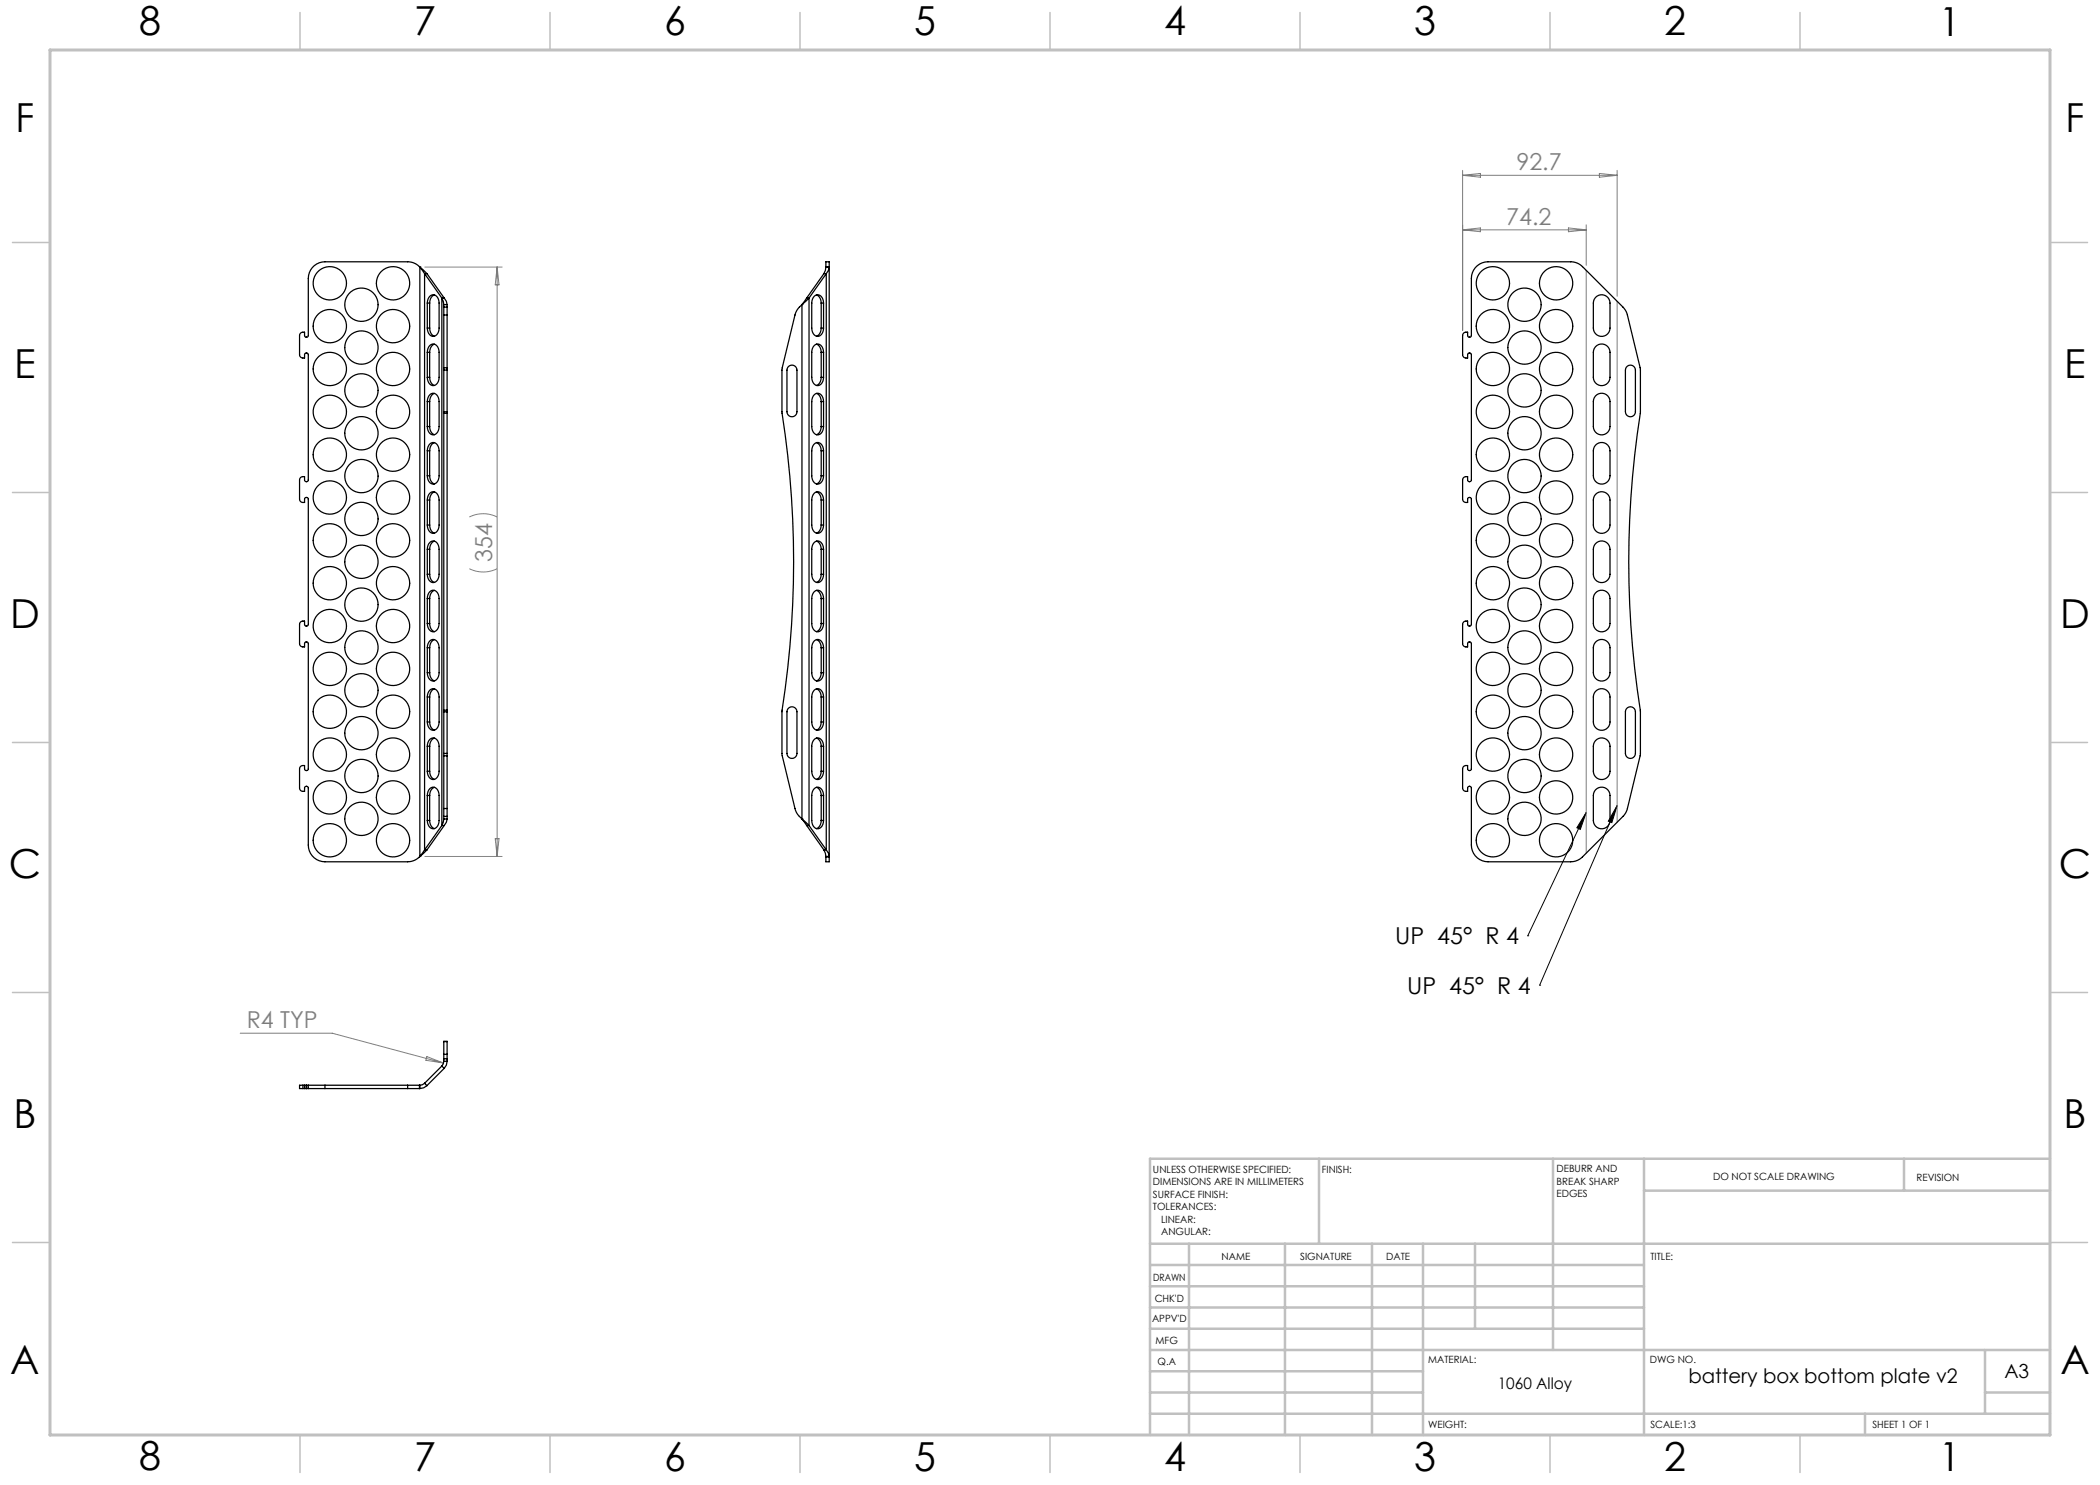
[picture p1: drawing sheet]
<svg xmlns="http://www.w3.org/2000/svg" width="420mm" height="297mm" viewBox="0 0 420 297" stroke-linecap="round" stroke-linejoin="round" font-family="sans-serif">
<path d="M317.2 162.5l-11.6 24.7M317.2 162.5l-1.1 3.4-.7-.3zM323.4 161.1l-15.5 35.9M323.4 161.1l-1 3.4-.7-.3zM305.6 187.2h.1M307.9 197h.1" fill="none" stroke="#000" stroke-width=".2"/>
<g fill="none" stroke="#808080" stroke-width=".2">
<path d="M292.5 34.1v32M292.5 35.1l3.6-.4v.7zM292.5 35.1h30.9M319.9 34.7l3.5 .4-3.5 .3zM323.4 34.1v25.2M85 53.4h15.4M99.4 53.4v117.9M99.4 53.4l.4 3.6h-.8zM292.5 46h24.7M292.5 46l3.6-.4v.7zM313.7 45.6l3.5 .4-3.5 .3zM317.2 54.1v116.5"/>
<path d="M317.2 45v8.1M323.4 60.3v104.2M93.9 113.7a6.2 6.2 0 0 0 5.5 0M93.9 103.4a6.2 6.2 0 0 1 5.5 0M85 171.3h15.4M99 167.7h.8l-.4 3.6zM48 206.6h18.4l22.3 6M85.4 211.3l3.3 1.3-3.5-.5z"/>
</g>
<path d="M410 231.8v55.2h-187.2" fill="none" stroke="#c0c0c0" stroke-width=".2"/>
<g fill="none" stroke="#c0c0c0" stroke-width=".5">
<path d="M263.8 231.8v17M310.6 231.8v38.2M328.8 231.8v55.2M328.8 238.1h81.2M380.8 231.8v6.3M410 231.8h-180v55.2M230 248.8h180M230 257.3h98.8M230 253h98.8M237.8 248.8v38.2M257 248.8v38.2M274.4 248.8v38.2"/>
<path d="M284.6 248.8v38.2M295 248.8v17M230 265.8h98.8M230 261.5h98.8M230 278.5h54.6M230 274.3h54.6M230 270h180M397 278.5h13M397 270v12.8M230 282.8h180M373 282.8v4.2"/>
</g>
<g fill="none" stroke="#c0c0c0" stroke-width=".3">
<path d="M60 2.5v7.5M110 2.5v7.5M160 2.5v7.5M210 2.5v7.5M260 2.5v7.5M310 2.5v7.5M360 2.5v7.5M2.5 48.5h7.5M410 48.5h7.5M2.5 98.5h7.5M410 98.5h7.5M2.5 148.5h7.5"/>
<path d="M410 148.5h7.5M2.5 198.5h7.5M410 198.5h7.5M2.5 248.5h7.5M410 248.5h7.5M60 287v7.5M110 287v7.5M160 287v7.5M210 287v7.5M260 287v7.5M310 287v7.5M360 287v7.5"/>
</g>
<path d="M10 10h400v277h-400z" fill="none" stroke="#c0c0c0" stroke-width=".6"/>
<path d="M323.4 161.1l-1 3.4-.7-.3zM317.2 162.5l-1.1 3.4-.7-.3z" fill="#000"/>
<g fill="none" stroke="#000" stroke-width=".25">
<path d="M84 53.4l.9 1.3M84 53.4l1.4 1.3M84 53.4a3.3 3.3 0 0 0-2.5-1h-16.5a3.3 3.3 0 0 0-3.3 3.3v11.4a.38 .38 0 0 1-.4 .3 .38 .38 0 0 1-.4-.3v-.7a.75 .75 0 0 0-1 .7v3.8a.74 .74 0 0 0 1 .7v-.7a.38 .38 0 0 1 .4-.3 .38 .38 0 0 1 .4 .3v25.1a.38 .38 0 0 1-.4 .3 .38 .38 0 0 1-.4-.3v-.7a.75 .75 0 0 0-1 .7v3.8a.74 .74 0 0 0 1 .7v-.7a.38 .38 0 0 1 .4-.3 .38 .38 0 0 1 .4 .3v25.1a.38 .38 0 0 1-.4 .3 .38 .38 0 0 1-.4-.3v-.7a.75 .75 0 0 0-1 .7v3.8a.74 .74 0 0 0 1 .7v-.7a.38 .38 0 0 1 .4-.3 .38 .38 0 0 1 .4 .3v25.1a.38 .38 0 0 1-.4 .3 .38 .38 0 0 1-.4-.3v-.7a.75 .75 0 0 0-1 .7v3.8a.74 .74 0 0 0 1 .7v-.7a.38 .38 0 0 1 .4-.3 .38 .38 0 0 1 .4 .3v11.4a3.3 3.3 0 0 0 3.3 3.4h16.5a3.3 3.3 0 0 0 2.5-1.1M84 53.4v117.9M84 53.4h.1M84.9 54.7v115.3M84.9 54.7l3.5 4.9M84.9 54.7h.5M85.4 54.7l3.4 4.9M86.9 59l-.2 .1a1.7 1.7 0 0 0-.8 1.5M88.4 59.6l.4 1.3M88.4 59.6v105.5"/>
<path d="M88.4 59.6h.4M88.8 59.6l.5 .7 .1 .6M161.3 59.6l-.9 1.3M161.3 59.6h.5M161.8 59.6l-1.4 1.3M161.8 59.6v105.5M163.3 59l.2 .1a1.7 1.7 0 0 1 .7 1.5M164.8 54.7h.5M164.8 54.7l-3.5 4.9M165.2 53.4h.6l-.1 .7-.4 .6M165.2 53.4l-.4 1.3M165.2 53.3v-.9h.6v.9"/>
<path d="M165.2 53.3v.1M165.2 53.3h.6M165.3 54.7v115.3M165.3 54.7l-3.5 4.9M165.8 53.3v118.1M295.1 53.5a3.3 3.3 0 0 1 2.5-1.1h16.5a3.3 3.3 0 0 1 2.4 .9l8.1 8.1 .7 1.2 2.8 11.1v8.7a193.8 193.8 0 0 0 0 60v8.6l-2.8 11.1-.7 1.2-8.1 8.1a3.3 3.3 0 0 1-2.4 1h-16.5a3.3 3.3 0 0 1-3.3-3.4v-11.4a.38 .38 0 0 0-.4-.3 .38 .38 0 0 0-.4 .3v.7a.75 .75 0 0 1-1-.7v-3.8a.74 .74 0 0 1 1-.7v.7a.38 .38 0 0 0 .4 .3 .38 .38 0 0 0 .4-.3v-25.1a.38 .38 0 0 0-.4-.3 .38 .38 0 0 0-.4 .3v.7a.75 .75 0 0 1-1-.7v-3.8a.74 .74 0 0 1 1-.7v.7a.38 .38 0 0 0 .4 .3 .38 .38 0 0 0 .4-.3v-25.1a.38 .38 0 0 0-.4-.3 .38 .38 0 0 0-.4 .3v.7a.75 .75 0 0 1-1-.7v-3.8a.74 .74 0 0 1 1-.7v.7a.38 .38 0 0 0 .4 .3 .38 .38 0 0 0 .4-.3v-25.1a.38 .38 0 0 0-.4-.3 .38 .38 0 0 0-.4 .3v.7a.75 .75 0 0 1-1-.7v-3.8a.74 .74 0 0 1 1-.7v.7a.38 .38 0 0 0 .4 .3 .38 .38 0 0 0 .4-.3v-11.4a3.3 3.3 0 0 1 .8-2.2zM319.1 59.5a1.67 1.67 0 0 1 1.8-.4 1.67 1.67 0 0 1 1.1 1.5v5a1.67 1.67 0 0 1-1.7 1.7 1.67 1.67 0 0 1-1.6-1.7v-5zM85.5 60.6a1.23 1.23 0 0 1 .4-1.3 1.23 1.23 0 0 1 1.4-.1l.4 .6 .1 .8v5a1.23 1.23 0 0 1-.4 1.3 1.23 1.23 0 0 1-1.4 .1l-.4-.6-.1-.8M85.5 70.5a1.23 1.23 0 0 1 .4-1.4 1.23 1.23 0 0 1 1.4 0l.4 .6 .1 .8v5a1.23 1.23 0 0 1-.4 1.3 1.23 1.23 0 0 1-1.4 0l-.4-.6-.1-.7M85.5 60.6v5M85.5 70.5v5M85.5 65.6h.4"/>
<path d="M85.5 70.5h.4M85.5 60.6h.4M85.5 75.5h.4M85.9 65.6l.1 .4a1.51 1.51 0 0 0 .9 1.2M85.9 75.5l.1 .4a1.51 1.51 0 0 0 .9 1.2M85.9 60.6v5M85.9 70.5v5M86.9 68.8l-.2 .1a1.7 1.7 0 0 0-.8 1.6M86.9 78.7l-.2 .1a1.7 1.7 0 0 0-.8 1.5M88.8 73.6v.4M88.8 61.4v1.6M88.8 60.9v.5"/>
<path d="M88.8 63v10.6M88.8 74v8.4M88.8 74h.6M88.8 73.6h.6M88.8 63h.6M88.8 61.4h.6M88.8 60.9h.6M89.4 73.6v.4M89.4 61.4v1.6M89.4 60.9v.5M89.4 63v10.6M89.4 74v8.4"/>
<path d="M157.6 73.4a1 1 0 0 1 1.1-.3 1 1 0 0 1 .7 .9v8.4a1 1 0 0 1-1 1 1 1 0 0 1-1-1v-8.4zM160.4 60.9l-.8 .9-.5 1-2.7 10.9v8.7a193.8 193.8 0 0 1 0 60v8.6l2.7 10.9 .5 1 .8 .9M160.4 60.9v102.9M160.4 60.9h.1M163.3 78.7l.2 .1a1.7 1.7 0 0 1 .7 1.5M163.3 68.8l.2 .1a1.7 1.7 0 0 1 .7 1.6M164.2 75.5v.4a1.51 1.51 0 0 1-.9 1.2M164.2 65.6v.4a1.51 1.51 0 0 1-.9 1.2M164.2 65.6h.5M164.2 70.5h.5M164.2 60.6h.5M164.2 75.5h.5"/>
<path d="M164.2 60.6v5M164.2 70.5v5M164.7 60.6a1.23 1.23 0 0 0-.4-1.3 1.23 1.23 0 0 0-1.4-.1l-.4 .6-.1 .8v5a1.23 1.23 0 0 0 .4 1.3 1.23 1.23 0 0 0 1.4 .1l.4-.6 .1-.8M164.7 70.5a1.23 1.23 0 0 0-.4-1.4 1.23 1.23 0 0 0-1.4 0l-.4 .6-.1 .8v5a1.23 1.23 0 0 0 .4 1.3 1.23 1.23 0 0 0 1.4 0l.4-.6 .1-.7M164.7 60.6v5M164.7 70.5v5M319.1 69.4a1.67 1.67 0 0 1 1.8-.5 1.67 1.67 0 0 1 1.1 1.6v5a1.67 1.67 0 0 1-1.7 1.6 1.67 1.67 0 0 1-1.6-1.6v-5zM319.1 79.2a1.67 1.67 0 0 1 1.8-.4 1.67 1.67 0 0 1 1.1 1.5v5a1.67 1.67 0 0 1-1.7 1.7 1.67 1.67 0 0 1-1.6-1.7v-5zM325.3 73.4a1 1 0 0 1 1.1-.3 1 1 0 0 1 .7 .9v8.4a1 1 0 0 1-1 1 1 1 0 0 1-1-1v-8.4zM85.5 80.3a1.23 1.23 0 0 1 .4-1.3 1.23 1.23 0 0 1 1.4-.1l.4 .6 .1 .8v5a1.23 1.23 0 0 1-.4 1.3 1.23 1.23 0 0 1-1.4 .1l-.4-.6-.1-.8M85.5 90.2a1.23 1.23 0 0 1 .4-1.4 1.23 1.23 0 0 1 1.4 0l.4 .6 .1 .8v5a1.23 1.23 0 0 1-.4 1.3 1.23 1.23 0 0 1-1.4 0l-.4-.6-.1-.7M85.5 80.3v5"/>
<path d="M85.5 90.2v5M85.5 90.2h.4M85.5 95.2h.4M85.5 80.3h.4M85.5 85.3h.4M85.9 95.2l.1 .4a1.51 1.51 0 0 0 .9 1.2M85.9 85.3l.1 .4a1.51 1.51 0 0 0 .9 1.2M85.9 80.3v5M85.9 90.2v5M86.9 98.4h-.2a1.7 1.7 0 0 0-.8 1.6M86.9 88.5l-.2 .1a1.7 1.7 0 0 0-.8 1.6M88.8 82.4v.3"/>
<path d="M88.8 82.7v59.3M88.8 82.7h.6M88.8 82.4h.6M89.4 82.4v.3M89.4 82.7v59.3M163.3 98.4h.2a1.7 1.7 0 0 1 .7 1.6M163.3 88.5l.2 .1a1.7 1.7 0 0 1 .7 1.6M164.2 95.2v.4a1.51 1.51 0 0 1-.9 1.2M164.2 85.3v.4a1.51 1.51 0 0 1-.9 1.2M164.2 90.2h.5M164.2 95.2h.5M164.2 80.3h.5"/>
<path d="M164.2 85.3h.5M164.2 80.3v5M164.2 90.2v5M164.7 80.3a1.23 1.23 0 0 0-.4-1.3 1.23 1.23 0 0 0-1.4-.1l-.4 .6-.1 .8v5a1.23 1.23 0 0 0 .4 1.3 1.23 1.23 0 0 0 1.4 .1l.4-.6 .1-.8M164.7 90.2a1.23 1.23 0 0 0-.4-1.4 1.23 1.23 0 0 0-1.4 0l-.4 .6-.1 .8v5a1.23 1.23 0 0 0 .4 1.3 1.23 1.23 0 0 0 1.4 0l.4-.6 .1-.7M164.7 80.3v5M164.7 90.2v5M319.1 89.1a1.67 1.67 0 0 1 1.8-.5 1.67 1.67 0 0 1 1.1 1.6v5a1.67 1.67 0 0 1-1.7 1.6 1.67 1.67 0 0 1-1.6-1.6v-5zM319.1 98.9a1.67 1.67 0 0 1 1.8-.5 1.67 1.67 0 0 1 1.1 1.6v5a1.67 1.67 0 0 1-1.7 1.7 1.67 1.67 0 0 1-1.6-1.7v-5zM85.5 100a1.23 1.23 0 0 1 .4-1.3 1.23 1.23 0 0 1 1.4-.1l.4 .6 .1 .8v5a1.23 1.23 0 0 1-.4 1.3 1.23 1.23 0 0 1-1.4 .1l-.4-.6-.1-.8M85.5 109.9a1.23 1.23 0 0 1 .4-1.4 1.23 1.23 0 0 1 1.4 0l.4 .6 .1 .8v5a1.23 1.23 0 0 1-.4 1.3 1.23 1.23 0 0 1-1.4 0l-.4-.6-.1-.7M85.5 119.7a1.23 1.23 0 0 1 .4-1.3 1.23 1.23 0 0 1 1.4-.1l.4 .6 .1 .8v5a1.23 1.23 0 0 1-.4 1.3 1.23 1.23 0 0 1-1.4 .1l-.4-.6-.1-.8"/>
<path d="M85.5 100v5M85.5 109.9v5M85.5 119.7v5M85.5 100h.4M85.5 119.7h.4M85.5 105h.4M85.5 109.9h.4M85.5 114.9h.4M85.9 105l.1 .4a1.51 1.51 0 0 0 .9 1.2M85.9 114.9l.1 .4a1.51 1.51 0 0 0 .9 1.2M85.9 100v5M85.9 109.9v5"/>
<path d="M85.9 119.7v5M86.9 118.1h-.2a1.7 1.7 0 0 0-.8 1.6M86.9 108.2l-.2 .1a1.7 1.7 0 0 0-.8 1.6M163.3 118.1h.2a1.7 1.7 0 0 1 .7 1.6M163.3 108.2l.2 .1a1.7 1.7 0 0 1 .7 1.6M164.2 114.9v.4a1.51 1.51 0 0 1-.9 1.2M164.2 105v.4a1.51 1.51 0 0 1-.9 1.2M164.2 100h.5M164.2 119.7h.5M164.2 105h.5M164.2 109.9h.5M164.2 114.9h.5"/>
<path d="M164.2 100v5M164.2 109.9v5M164.2 119.7v5M164.7 100a1.23 1.23 0 0 0-.4-1.3 1.23 1.23 0 0 0-1.4-.1l-.4 .6-.1 .8v5a1.23 1.23 0 0 0 .4 1.3 1.23 1.23 0 0 0 1.4 .1l.4-.6 .1-.8M164.7 109.9a1.23 1.23 0 0 0-.4-1.4 1.23 1.23 0 0 0-1.4 0l-.4 .6-.1 .8v5a1.23 1.23 0 0 0 .4 1.3 1.23 1.23 0 0 0 1.4 0l.4-.6 .1-.7M164.7 119.7a1.23 1.23 0 0 0-.4-1.3 1.23 1.23 0 0 0-1.4-.1l-.4 .6-.1 .8v5a1.23 1.23 0 0 0 .4 1.3 1.23 1.23 0 0 0 1.4 .1l.4-.6 .1-.8M164.7 100v5M164.7 109.9v5M164.7 119.7v5M319.1 108.7a1.67 1.67 0 0 1 1.8-.4 1.67 1.67 0 0 1 1.1 1.6v5a1.67 1.67 0 0 1-1.7 1.6 1.67 1.67 0 0 1-1.6-1.6v-5zM319.1 118.6a1.67 1.67 0 0 1 1.8-.5 1.67 1.67 0 0 1 1.1 1.6v5a1.67 1.67 0 0 1-1.7 1.7 1.67 1.67 0 0 1-1.6-1.7v-5zM85.5 129.6a1.23 1.23 0 0 1 .4-1.4 1.23 1.23 0 0 1 1.4 0l.4 .6 .1 .8v5a1.23 1.23 0 0 1-.4 1.3 1.23 1.23 0 0 1-1.4 0l-.4-.6-.1-.7"/>
<path d="M85.5 139.4a1.23 1.23 0 0 1 .4-1.3 1.23 1.23 0 0 1 1.4-.1l.4 .6 .1 .8v5a1.23 1.23 0 0 1-.4 1.3 1.23 1.23 0 0 1-1.4 .1l-.4-.6-.1-.8M85.5 129.6v5M85.5 139.4v5M85.5 124.7h.4M85.5 129.6h.4M85.5 134.6h.4M85.5 139.4h.4M85.9 124.7l.1 .4a1.51 1.51 0 0 0 .9 1.2M85.9 134.6l.1 .4a1.51 1.51 0 0 0 .9 1.2M85.9 129.6v5M85.9 139.4v5M86.9 127.9l-.2 .1a1.7 1.7 0 0 0-.8 1.6"/>
<path d="M86.9 137.8h-.2a1.7 1.7 0 0 0-.8 1.6M163.3 137.8h.2a1.7 1.7 0 0 1 .7 1.6M163.3 127.9l.2 .1a1.7 1.7 0 0 1 .7 1.6M164.2 134.6v.3a1.51 1.51 0 0 1-.9 1.3M164.2 124.7v.4a1.51 1.51 0 0 1-.9 1.2M164.2 124.7h.5M164.2 129.6h.5M164.2 134.6h.5M164.2 139.4h.5M164.2 129.6v5M164.2 139.4v5M164.7 129.6a1.23 1.23 0 0 0-.4-1.4 1.23 1.23 0 0 0-1.4 0l-.4 .6-.1 .8v5a1.23 1.23 0 0 0 .4 1.3 1.23 1.23 0 0 0 1.4 0l.4-.6 .1-.7"/>
<path d="M164.7 139.4a1.23 1.23 0 0 0-.4-1.3 1.23 1.23 0 0 0-1.4-.1l-.4 .6-.1 .8v5a1.23 1.23 0 0 0 .4 1.3 1.23 1.23 0 0 0 1.4 .1l.4-.6 .1-.8M164.7 129.6v5M164.7 139.4v5M319.1 128.4a1.67 1.67 0 0 1 1.8-.4 1.67 1.67 0 0 1 1.1 1.6v5a1.67 1.67 0 0 1-1.7 1.6 1.67 1.67 0 0 1-1.6-1.6v-5zM319.1 138.3a1.67 1.67 0 0 1 1.8-.5 1.67 1.67 0 0 1 1.1 1.6v5a1.67 1.67 0 0 1-1.7 1.7 1.67 1.67 0 0 1-1.6-1.7v-5zM85.5 149.2a1.23 1.23 0 0 1 .4-1.3 1.23 1.23 0 0 1 1.4 0l.4 .6 .1 .7v5a1.23 1.23 0 0 1-.4 1.4 1.23 1.23 0 0 1-1.4 0l-.4-.6-.1-.8M85.5 159.1a1.23 1.23 0 0 1 .4-1.3 1.23 1.23 0 0 1 1.4-.1l.4 .6 .1 .8v5a1.23 1.23 0 0 1-.4 1.3 1.23 1.23 0 0 1-1.4 .1l-.4-.6-.1-.8M85.5 149.2v5M85.5 159.1v5M85.5 159.1h.4M85.5 154.2h.4M85.5 149.2h.4"/>
<path d="M85.5 144.4h.4M85.9 154.2l.1 .4a1.51 1.51 0 0 0 .9 1.3M85.9 144.4l.1 .4a1.51 1.51 0 0 0 .9 1.2M85.9 149.2v5M85.9 159.1v5M86.9 157.5h-.2a1.7 1.7 0 0 0-.8 1.6M86.9 147.6l-.2 .1a1.7 1.7 0 0 0-.8 1.5M88.8 142v.4M88.8 150.7v.5M88.8 142.4h.6M88.8 142h.6M88.8 150.7h.6"/>
<path d="M88.8 142.4v8.3M88.8 151.2v10.5M88.8 151.2h.6M89.4 142v.4M89.4 150.7v.5M89.4 142.4v8.3M89.4 151.2v10.5M157.6 141.8a1 1 0 0 1 1.1-.4 1 1 0 0 1 .7 1v8.3a1 1 0 0 1-1 1 1 1 0 0 1-1-1v-8.3zM163.3 157.5h.2a1.7 1.7 0 0 1 .7 1.6M163.3 147.6l.2 .1a1.7 1.7 0 0 1 .7 1.5M164.2 154.2v.4a1.51 1.51 0 0 1-.9 1.3M164.2 144.4v.4a1.51 1.51 0 0 1-.9 1.2"/>
<path d="M164.2 159.1h.5M164.2 154.2h.5M164.2 149.2h.5M164.2 144.4h.5M164.2 149.2v5M164.2 159.1v5M164.7 149.2a1.23 1.23 0 0 0-.4-1.3 1.23 1.23 0 0 0-1.4 0l-.4 .6-.1 .7v5a1.23 1.23 0 0 0 .4 1.4 1.23 1.23 0 0 0 1.4 0l.4-.6 .1-.8M164.7 159.1a1.23 1.23 0 0 0-.4-1.3 1.23 1.23 0 0 0-1.4-.1l-.4 .6-.1 .8v5a1.23 1.23 0 0 0 .4 1.3 1.23 1.23 0 0 0 1.4 .1l.4-.6 .1-.8M164.7 149.2v5M164.7 159.1v5M319.1 148.1a1.67 1.67 0 0 1 1.8-.4 1.67 1.67 0 0 1 1.1 1.5v5a1.67 1.67 0 0 1-1.7 1.7 1.67 1.67 0 0 1-1.6-1.7v-5zM319.1 158a1.67 1.67 0 0 1 1.8-.5 1.67 1.67 0 0 1 1.1 1.6v5a1.67 1.67 0 0 1-1.7 1.7 1.67 1.67 0 0 1-1.6-1.7v-5z"/>
<path d="M325.3 141.8a1 1 0 0 1 1.1-.4 1 1 0 0 1 .7 1v8.3a1 1 0 0 1-1 1 1 1 0 0 1-1-1v-8.3zM84 171.3h.1M84.9 170l-.9 1.3M84.9 170h.5M85.4 170l-1.4 1.3M85.5 164.1h.4M85.9 164.1l.1 .4a1.51 1.51 0 0 0 .9 1.2M88.4 165.1h.4M88.4 165.1l-3.5 4.9M88.8 161.7v1.6M88.8 163.8l-.4 1.3M88.8 163.3v.5"/>
<path d="M88.8 161.7h.6M88.8 163.3h.6M88.8 163.8h.6M88.8 165.1l-3.4 4.9M89.4 161.7v1.6M89.4 163.8l-.1 .7-.5 .6M89.4 163.3v.5M160.4 163.8l.9 1.3M160.4 163.8l1.4 1.3M160.4 163.8h.1M161.3 165.1h.5M161.3 165.1l3.5 4.9"/>
<path d="M161.8 165.1l3.5 4.9M164.2 164.1v.4a1.51 1.51 0 0 1-.9 1.2M164.2 164.1h.5M164.8 170l.4 1.3M164.8 170h.5M165.2 171.4v1h.6v-1M165.2 171.4h.6M165.2 171.3v.1M165.3 170l.4 .6 .1 .7h-.6M60.6 217h-.7v.7h.7M60.6 217.7h.3M60.6 217h.3"/>
<path d="M60.6 217v.7M60.9 217.7h.3M60.9 217h.3M60.9 217v.7M61.2 217.7h.1M61.2 217h.1M61.2 217v.7M61.3 217.7h.4M61.3 217h.4M61.3 217v.7M61.7 217h3.3M61.7 217.7h3.3"/>
<path d="M61.7 217v.7M65 217v.7M65 217.7h16.5M65 217h16.5M81.5 217.7h2.4M81.5 217h2.4M81.5 217v.7M83.9 217.7h.1M83.9 217h.1M83.9 217v.7M84 217v.7M84.9 216.7l-.4 .2-.5 .1"/>
<path d="M84.9 216.7l.5 .4M85.4 217.1l-.7 .5-.7 .1M88.4 213.2l.4 .5M88.4 213.2l-3.5 3.5M88.8 212.3l-.1 .5-.3 .4M88.8 210.9v.8M88.8 208.3h.6M88.8 208.3v2.6M88.8 211.7v.6M88.8 212.3h.6M88.8 211.7h.6M88.8 210.9h.6"/>
<path d="M88.8 213.7l-3.4 3.4M89.4 212.3l-.1 .7-.5 .7M89.4 210.9v.8M89.4 208.3v2.6M89.4 211.7v.6"/>
<circle cx="66" cy="56.7" r="3.3"/>
<circle cx="78.6" cy="56.7" r="3.3"/>
<circle cx="298.6" cy="56.7" r="3.3"/>
<circle cx="311.2" cy="56.7" r="3.3"/>
<circle cx="66" cy="73.8" r="3.3"/>
<circle cx="66" cy="65.2" r="3.3"/>
<circle cx="72.3" cy="60.9" r="3.3"/>
<circle cx="72.3" cy="78.1" r="3.3"/>
<circle cx="72.3" cy="69.5" r="3.3"/>
<circle cx="78.6" cy="65.2" r="3.3"/>
<circle cx="78.6" cy="73.8" r="3.3"/>
<circle cx="298.6" cy="65.2" r="3.3"/>
<circle cx="298.6" cy="73.8" r="3.3"/>
<circle cx="304.9" cy="78.1" r="3.3"/>
<circle cx="304.9" cy="60.9" r="3.3"/>
<circle cx="304.9" cy="69.5" r="3.3"/>
<circle cx="311.2" cy="73.8" r="3.3"/>
<circle cx="311.2" cy="65.2" r="3.3"/>
<circle cx="66" cy="90.9" r="3.3"/>
<circle cx="66" cy="99.5" r="3.3"/>
<circle cx="66" cy="82.4" r="3.3"/>
<circle cx="72.3" cy="95.2" r="3.3"/>
<circle cx="72.3" cy="86.6" r="3.3"/>
<circle cx="78.6" cy="82.4" r="3.3"/>
<circle cx="78.6" cy="99.5" r="3.3"/>
<circle cx="78.6" cy="90.9" r="3.3"/>
<circle cx="298.6" cy="90.9" r="3.3"/>
<circle cx="298.6" cy="82.4" r="3.3"/>
<circle cx="298.6" cy="99.5" r="3.3"/>
<circle cx="304.9" cy="95.2" r="3.3"/>
<circle cx="304.9" cy="86.6" r="3.3"/>
<circle cx="311.2" cy="82.4" r="3.3"/>
<circle cx="311.2" cy="99.5" r="3.3"/>
<circle cx="311.2" cy="90.9" r="3.3"/>
<circle cx="66" cy="108.1" r="3.3"/>
<circle cx="66" cy="116.6" r="3.3"/>
<circle cx="72.3" cy="103.8" r="3.3"/>
<circle cx="72.3" cy="112.4" r="3.3"/>
<circle cx="78.6" cy="116.6" r="3.3"/>
<circle cx="78.6" cy="108.1" r="3.3"/>
<circle cx="298.6" cy="108.1" r="3.3"/>
<circle cx="298.6" cy="116.6" r="3.3"/>
<circle cx="304.9" cy="103.8" r="3.3"/>
<circle cx="304.9" cy="112.4" r="3.3"/>
<circle cx="311.2" cy="116.6" r="3.3"/>
<circle cx="311.2" cy="108.1" r="3.3"/>
<circle cx="66" cy="133.8" r="3.3"/>
<circle cx="66" cy="125.2" r="3.3"/>
<circle cx="72.3" cy="120.9" r="3.3"/>
<circle cx="72.3" cy="138.1" r="3.3"/>
<circle cx="72.3" cy="129.5" r="3.3"/>
<circle cx="78.6" cy="125.2" r="3.3"/>
<circle cx="78.6" cy="133.8" r="3.3"/>
<circle cx="298.6" cy="133.8" r="3.3"/>
<circle cx="298.6" cy="125.2" r="3.3"/>
<circle cx="304.9" cy="120.9" r="3.3"/>
<circle cx="304.9" cy="138.1" r="3.3"/>
<circle cx="304.9" cy="129.5" r="3.3"/>
<circle cx="311.2" cy="133.8" r="3.3"/>
<circle cx="311.2" cy="125.2" r="3.3"/>
<circle cx="66" cy="142.3" r="3.3"/>
<circle cx="66" cy="159.5" r="3.3"/>
<circle cx="66" cy="150.9" r="3.3"/>
<circle cx="72.3" cy="155.2" r="3.3"/>
<circle cx="72.3" cy="146.6" r="3.3"/>
<circle cx="78.6" cy="150.9" r="3.3"/>
<circle cx="78.6" cy="159.5" r="3.3"/>
<circle cx="78.6" cy="142.3" r="3.3"/>
<circle cx="298.6" cy="142.3" r="3.3"/>
<circle cx="298.6" cy="159.5" r="3.3"/>
<circle cx="298.6" cy="150.9" r="3.3"/>
<circle cx="304.9" cy="155.2" r="3.3"/>
<circle cx="304.9" cy="146.6" r="3.3"/>
<circle cx="311.2" cy="150.9" r="3.3"/>
<circle cx="311.2" cy="159.5" r="3.3"/>
<circle cx="311.2" cy="142.3" r="3.3"/>
<circle cx="66" cy="168.1" r="3.3"/>
<circle cx="72.3" cy="163.8" r="3.3"/>
<circle cx="78.6" cy="168.1" r="3.3"/>
<circle cx="298.6" cy="168.1" r="3.3"/>
<circle cx="304.9" cy="163.8" r="3.3"/>
<circle cx="311.2" cy="168.1" r="3.3"/>
</g>
<g font-size="8">
<text x="27.8" y="7">8</text>
<text x="82.8" y="7.1">7</text>
<text x="132.8" y="7.1">6</text>
<text x="182.8" y="7.1">5</text>
<text x="232.8" y="7.1">4</text>
<text x="282.8" y="7.1">3</text>
<text x="332.8" y="7.1">2</text>
<text x="387.8" y="7.1">1</text>
<text x="3.1" y="26.4">F</text>
<text x="413.1" y="26.3">F</text>
<text x="2.9" y="75.6">E</text>
<text x="412.9" y="75.6">E</text>
<text x="2" y="125.6">D</text>
<text x="412" y="125.6">D</text>
<text x="1.8" y="175.6">C</text>
<text x="411.8" y="175.6">C</text>
<text x="2.7" y="225.6">B</text>
<text x="412.7" y="225.6">B</text>
<text x="2.1" y="274.9">A</text>
<text x="412.1" y="274.8">A</text>
<text x="27.8" y="294">8</text>
<text x="82.8" y="294.1">7</text>
<text x="132.8" y="294.1">6</text>
<text x="182.8" y="294.1">5</text>
<text x="232.8" y="294.1">4</text>
<text x="282.8" y="294.1">3</text>
<text x="332.8" y="294.1">2</text>
<text x="387.8" y="294.1">1</text>
</g>
<g font-size="4.7" fill="#808080">
<text x="303.3" y="34.1">92.7</text>
<text x="301.3" y="45">74.2</text>
<text x="98.4" y="112.5" transform="rotate(-90 98.4 112.5)">354</text>
<text x="49.3" y="205.6">R4 TYP</text>
</g>
<g font-size="4.7">
<text x="279" y="188.9">UP 45° R 4</text>
<text x="281.4" y="198.8">UP 45° R 4</text>
</g>
<text font-size="4" x="337.7" y="276.6">battery box bottom plate v2</text>
<text font-size="3.9" x="400.9" y="275.5">A3</text>
<text font-size="3.2" x="299.5" y="277.9">1060 Alloy</text>
<g font-size="2">
<text x="230.6" y="234.6">UNLESS OTHERWISE SPECIFIED:</text>
<text x="230.6" y="237.1">DIMENSIONS ARE IN MILLIMETERS</text>
<text x="230.6" y="239.6">SURFACE FINISH:</text>
<text x="264.4" y="234.6">FINISH:</text>
<text x="311.3" y="234.5">DEBURR AND</text>
<text x="311.3" y="237">BREAK SHARP</text>
<text x="311.3" y="239.5">EDGES</text>
<text x="342.6" y="236">DO NOT SCALE DRAWING</text>
<text x="383.3" y="236.2">REVISION</text>
<text x="230.6" y="242.1">TOLERANCES:</text>
<text x="232.2" y="244.6">LINEAR:</text>
<text x="232.2" y="247.1">ANGULAR:</text>
<text x="244.3" y="252">NAME</text>
<text x="260" y="251.9">SIGNATURE</text>
<text x="277.2" y="251.9">DATE</text>
<text x="330.1" y="251.9">TITLE:</text>
<text x="230.6" y="256.1">DRAWN</text>
<text x="230.9" y="260.3">CHK'D</text>
<text x="230.4" y="264.4">APPV'D</text>
<text x="231.1" y="268.8">MFG</text>
<text x="231.5" y="273">Q.A</text>
<text x="285.6" y="272.5">MATERIAL:</text>
<text x="330" y="272.5">DWG NO.</text>
<text x="285.6" y="285.5">WEIGHT:</text>
<text x="330.1" y="285.6">SCALE:1:3</text>
<text x="374.5" y="285.6">SHEET 1 OF 1</text>
</g>
</svg>
